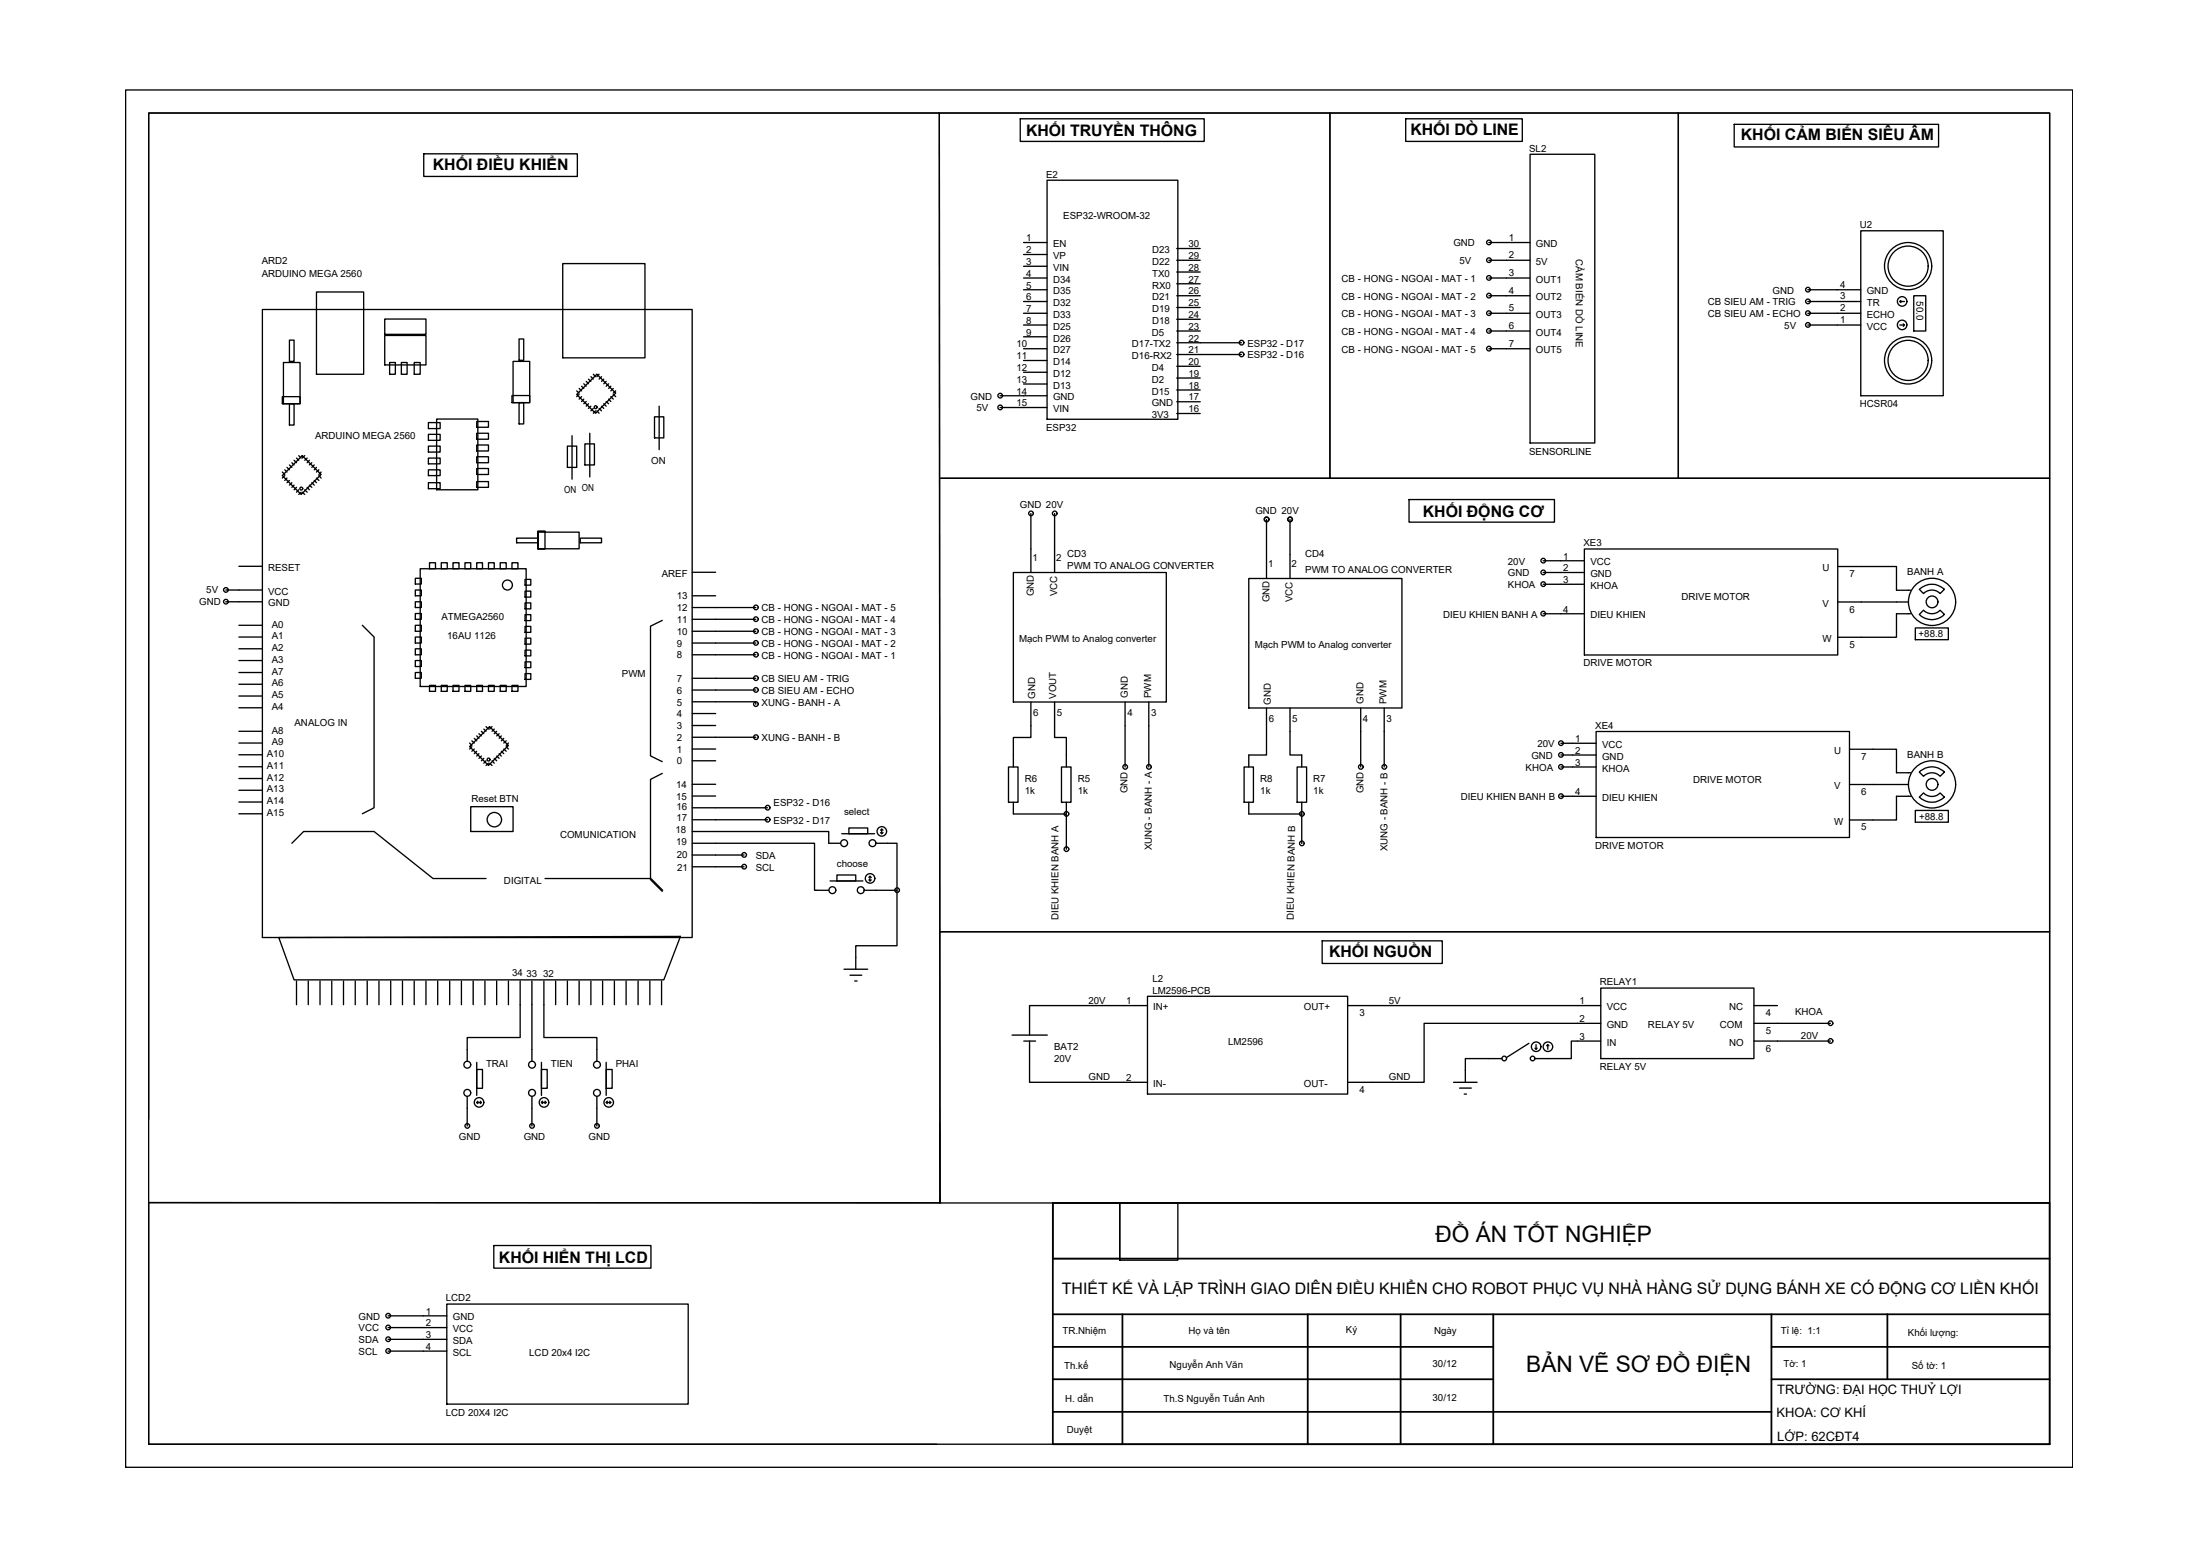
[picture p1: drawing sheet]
<svg xmlns="http://www.w3.org/2000/svg" width="420mm" height="297mm" viewBox="0 0 420 297" stroke-linecap="round" stroke-linejoin="round" font-family="sans-serif">
<!-- layer: 0 -->
<g fill="none" stroke="#000" stroke-width=".25">
<path d="M24 17.2h371.8v262.9h-371.8zM28.4 21.6h363v254.1h-363zM80.9 29.4h29.4v4.3h-29.4zM194.8 22.7h35.2v4.3h-35.2zM200 34.4h24.9v45.6h-24.9zM254 21.6h66.5v69.7h-66.5zM268.5 22.7h22.2v4.3h-22.2zM292.2 29.4h12.4v55.2h-12.4zM320.5 21.6h70.9v69.7h-70.9zM331.2 23.7h39v4.4h-39zM50.1 59.1h82.1v119.9h-82.1zM60.4 55.7h9.1v15.7h-9.1z"/>
<path d="M107.5 50.3h15.7v18h-15.7zM195.5 53.1h4.5M195.5 59.8h4.5M195.5 57.6h4.5M195.5 55.3h4.5M195.5 46.3h4.5M195.5 48.6h4.5M195.5 50.8h4.5M224.7 56.5h4.5M224.7 49.7h4.5M224.7 47.4h4.5M224.7 51.9h4.5"/>
<path d="M224.7 54.2h4.5M224.7 58.7h4.5M284.3 53.1h7.9M284.3 56.5h7.9M284.3 59.8h7.9M284.3 49.7h7.9M284.3 46.3h7.9M345.3 59.8h10.1M345.3 57.6h10.1M345.3 55.3h10.1M355.4 44.1h15.7v31.5h-15.7zM362.8 57.6h.9"/>
<path d="M363 57.3l-.2 .3 .2 .2M365.5 56.5h2.3v6.7h-2.3zM53.9 75.7h3.4v1.4h-3.4zM54.1 69.2h3.2v7.9h-3.2zM55.3 64.9h.9v4.1h-.9zM55.3 77.1h.9v4h-.9zM73.5 64h7.9v5.7h-7.9zM73.5 60.9h7.9v2.9h-7.9zM74.4 69.2h1.1v2.2h-1.1zM76.7 69.2h1.1v2.2h-1.1zM79.1 69.2h1.1v2.2h-1.1zM83.4 80h7.9v13.5h-7.9z"/>
<path d="M97.8 75.5h3.4v1.4h-3.4zM98 69h3.2v7.9h-3.2zM99.1 64.7h.9v4.1h-.9zM99.1 76.9h.9v4h-.9zM110.1 75.3l3.9-3.9 3.6 3.6-3.9 3.9zM110.1 74.6l.5 .4M110.6 74.2l.5 .4M110.6 75.3l-.5 .4M111.1 73.7l.4 .5M111.1 75.7l-.5 .5M111.5 73.3l.5 .4M111.5 76.2l-.4 .5"/>
<path d="M112 72.8l.4 .5M112 76.7l-.5 .4M112.4 72.4l.4 .4M112.4 77.1l-.4 .4M112.8 71.9l.5 .5M112.8 77.5l-.4 .5M113.3 71.4l.4 .5M113.3 78l-.5 .4M113.7 78.4l-.4 .5M114 78.4l.4 .5M114.4 78l.5 .4M114.4 71.4l-.4 .5"/>
<path d="M114.9 77.5l.4 .5M114.9 71.9l-.5 .5M115.3 77.1l.5 .4M115.3 72.4l-.4 .4M115.8 76.7l.4 .4M115.8 72.8l-.5 .5M116.2 76.2l.5 .5M116.2 73.3l-.4 .4M116.7 75.7l.4 .5M116.7 73.7l-.5 .5M117.1 75.3l.5 .4M117.1 74.2l-.4 .4"/>
<path d="M117.6 74.6l-.5 .4M125 79.6h1.8v4h-1.8zM125.9 77.5v8.3M191 77.8h9M191 75.6h9M195.5 66.6h4.5M195.5 62h4.5M195.5 64.3h4.5M195.5 68.8h4.5M195.5 71.1h4.5M195.5 73.3h4.5M224.7 65.4h12.4"/>
<path d="M224.7 67.7h12.4M224.7 63.2h4.5M224.7 60.9h4.5M224.7 69.9h4.5M224.7 72.2h4.5M224.7 74.5h4.5M224.7 76.7h4.5M224.7 78.9h4.5M284.3 63.2h7.9M284.3 66.6h7.9M345.3 62h10.1M362.8 62h.9"/>
<path d="M363.5 61.8l.2 .2-.2 .3M53.9 90.1l.5 .5M54.4 89.7l.4 .4M54.4 90.8l-.5 .5M54.8 89.2l.5 .5M54.8 91.3l-.4 .4M55.3 88.8l.4 .4M55.3 91.7l-.5 .4M55.7 88.3l.5 .5M55.7 92.1l-.4 .5M56.2 87.9l.4 .4M56.2 92.6l-.5 .4"/>
<path d="M56.6 87.4l.5 .5M56.6 93l-.4 .5M57.1 87l.4 .4M57.1 93.5l-.5 .5M57.5 94l-.4 .4M57.7 87l3.6 3.6-3.8 3.8-3.6-3.6zM57.7 94l.5 .4M58.2 93.5l.5 .5M58.2 87l-.5 .4M58.7 93l.4 .5M58.7 87.4l-.5 .5M59.1 92.6l.4 .4"/>
<path d="M59.1 87.9l-.4 .4M59.5 92.1l.5 .5M59.5 88.3l-.4 .5M60 91.7l.4 .4M60 88.8l-.5 .4M60.4 91.3l.5 .4M60.4 89.2l-.4 .5M60.9 90.8l.4 .5M60.9 89.7l-.5 .4M61.3 90.1l-.4 .5M81.8 80.7h2.3v1.1h-2.3zM81.8 82.9h2.3v1.2h-2.3z"/>
<path d="M81.8 85.2h2.3v1.1h-2.3zM81.8 87.4h2.3v1.1h-2.3zM81.8 89.7h2.3v1.1h-2.3zM81.8 92.1h2.3v1.2h-2.3zM91 80.5h2.3v1.1h-2.3zM91 82.7h2.3v1.1h-2.3zM91 84.9h2.3v1.2h-2.3zM91 87.2h2.3v1.1h-2.3zM91 89.4h2.3v1.2h-2.3zM91 91.9h2.3v1.1h-2.3zM108.4 85.2h1.7v4h-1.7zM109.2 83.2v8.3"/>
<path d="M111.7 84.7h1.8v4.1h-1.8zM112.6 82.7v8.3M179.4 91.3h212v86.6h-211.9zM179.4 91.3v-69.7h74.6v69.7h-74.3M196.9 98v11.3M201.4 98v11.3M241.9 99.2v11.2M246.4 99.2v11.2M269.1 95.4h27.8v4.3h-27.8zM43.1 112.6h7M43.1 114.9h7M45.6 119.4h4.5"/>
<path d="M45.6 108.1h4.5M69.2 119.4l2.2 2.2v32.6l-2.2 1.1M79.3 110.4h1.2v1.1h-1.2zM79.3 112.6h1.2v1.1h-1.2zM79.3 114.9h1.2v1.1h-1.2zM79.3 117.1h1.2v1.1h-1.2zM79.3 119.4h1.2v1.1h-1.2zM80.2 108.6h20.3v22.4h-20.3zM82 107.4h1.2v1.2h-1.2zM84.3 107.4h1.1v1.2h-1.1zM86.5 107.4h1.2v1.2h-1.2zM88.8 107.4h1.1v1.2h-1.1z"/>
<path d="M91 107.4h1.1v1.2h-1.1zM93.3 107.4h1.1v1.2h-1.1zM95.5 107.4h1.2v1.2h-1.2zM97.8 107.4h1.1v1.2h-1.1zM98.7 102.7h4v.9h-4zM100.3 110.6h1.1v1.1h-1.1zM100.3 112.8h1.1v1.2h-1.1zM100.3 115.1h1.1v1.1h-1.1zM100.3 117.3h1.1v1.2h-1.1zM100.3 119.6h1.1v1.1h-1.1zM102.7 101.4h1.4v3.4h-1.4v-3.2h7.9v3.2h-7.9zM110.8 102.7h4.1v.9h-4.1z"/>
<path d="M126.5 118.4l-2.3 1.1v24.8l2.3 1.1M132.2 118.2h12.1M132.2 116h12.1M132.2 113.7h4.5M132.2 109.2h4.5M193.5 109.3h29.2v24.7h-29.2zM238.5 110.4h29.2v24.8h-29.2zM294.7 109.3h7.9M294.7 107h7.9M294.7 111.5h7.9M294.7 117.2h7.9M302.6 104.8h48.4v20.2h-48.4z"/>
<path d="M351 108.1h11.2v4.6h2.7M351 114.9h13.4M364.9 117.2h-2.7v4.5h-11.2M365.8 119.9h6.3v2.2h-6.3zM366.6 117.3l.8-.8a2.2 2.2 0 0 0 3.1 0l.8 .8a3.3 3.3 0 0 1-4.7 0zM366.6 112.5a3.4 3.4 0 0 1 4.7 0l-.8 .8a2.2 2.2 0 0 0-3.1 0zM45.6 139.6h4.5M45.6 128.4h4.5M45.6 130.6h4.5M45.6 132.9h4.5M45.6 135.1h4.5M45.6 126.1h4.5"/>
<path d="M45.6 123.9h4.5M45.6 121.6h4.5M79.3 121.6h1.2v1.2h-1.2zM79.3 123.9h1.2v1.1h-1.2zM79.3 126.1h1.2v1.1h-1.2zM79.3 128.4h1.2v1.1h-1.2zM82 130.8h1.2v1.2h-1.2zM84.3 130.8h1.1v1.2h-1.1zM86.5 130.8h1.2v1.2h-1.2zM88.8 130.8h1.1v1.2h-1.1zM91 130.8h1.1v1.2h-1.1zM91.9 139.6l.5 .5"/>
<path d="M92.4 139.2l.4 .4M92.8 138.7l.5 .5M93.3 130.8h1.1v1.2h-1.1zM93.5 138.7l3.6 3.6-3.8 3.8-3.6-3.6zM94 138.7l-.5 .5M94.4 139.2l-.4 .4M94.9 139.6l-.5 .5M95.5 130.8h1.2v1.2h-1.2zM97.8 130.8h1.1v1.2h-1.1zM100.3 121.8h1.1v1.2h-1.1zM100.3 124.1h1.1v1.1h-1.1zM100.3 126.4h1.1v1.1h-1.1z"/>
<path d="M100.3 128.6h1.1v1.1h-1.1zM132.2 134h12.1v.4M132.2 131.7h12.1M132.2 129.5h12.1M132.2 125h12.1M132.2 122.8h12.1M132.2 120.5h12.1M132.2 138.5h4.5M132.2 136.2h4.5M196.9 134v6.8h-3.4v5.6M201.4 134v6.8h2.3v5.6M214.9 134v12.4"/>
<path d="M219.4 134v12.4M241.9 135.2v8.9h-3.4v2.3M246.4 135.2v8.9h2.2v2.3M259.9 135.2v11.2M264.4 135.2v11.2M304.8 139.6h48.4v20.3h-48.4zM45.6 155.3h4.5M45.6 153.1h4.5M45.6 150.9h4.5M45.6 148.6h4.5M45.6 146.4h4.5M45.6 144.1h4.5"/>
<path d="M45.6 141.8h4.5M89.7 141.8l.4 .5M89.9 154h8.1v4.7h-8.1zM90.1 141.4l.5 .4M90.1 142.5l-.4 .5M90.6 141l.4 .4M90.6 143l-.5 .4M91 140.5l.5 .5M91 143.4l-.4 .5M91.5 140.1l.4 .4M91.5 143.9l-.5 .4M91.9 144.3l-.4 .5"/>
<path d="M92.4 144.8l-.5 .4M92.8 145.2l-.4 .5M93.3 145.7l-.5 .4M93.5 145.7l.5 .4M94 145.2l.4 .5M94.4 144.8l.5 .4M94.9 144.3l.4 .5M95.3 143.9l.4 .4M95.3 140.1l-.4 .4M95.7 143.4l.5 .5M95.7 140.5l-.4 .5M96.2 143l.5 .4"/>
<path d="M96.2 141l-.5 .4M96.7 142.5l.4 .5M96.7 141.4l-.5 .4M97.1 141.8l-.4 .5M126.5 147.6l-2.3 1.2v19.1l2.3 2.3M132.2 158.7h26.1v2.3h2.2M132.2 140.7h12.1M132.2 156.5h14.4M132.2 154.2h14.4M132.2 152h4.5M132.2 149.7h4.5M132.2 145.2h4.5"/>
<path d="M132.2 143h4.5M160.8 159.2h6.2M162.1 158.1h3.6v1.1h-3.6zM168.2 158.5l.2-.2 .2 .2M168.4 158.3v.9l-.2-.3M168.6 158.9l-.2 .3M192.6 146.4h1.8v6.7h-1.8zM193.5 153.1v2.3h10.2v6.7M202.7 146.4h1.8v6.7h-1.8zM203.7 153.1v2.3M237.6 146.4h1.8v6.7h-1.8zM238.5 153.1v2.3h10.1v5.6"/>
<path d="M247.7 146.4h1.8v6.7h-1.8zM248.6 153.1v2.3M298.1 141.9h6.7M298.1 144.1h6.7M298.1 146.4h6.7M298.1 152h6.7M353.2 143h9v4.5h2.7M353.2 149.8h11.2M364.9 152h-2.7v4.5h-9M365.8 154.7h6.3v2.3h-6.3zM366.6 152.2l.8-.8a2.2 2.2 0 0 0 3.1 0l.8 .8a3.4 3.4 0 0 1-4.7 0zM366.6 147.4a3.3 3.3 0 0 1 4.7 0l-.8 .8a2.2 2.2 0 0 0-3.1 0z"/>
<path d="M53.2 179l76.7-.2-3.1 8.3h-70.6zM55.7 161l2.3-2.3h13.4l11.3 9h10.1M104.1 167.7h20.2l2.3 2.3M132.2 161h23.4v9h2.7M132.2 163.2h9.9M132.2 165.5h9.9M158.5 168.2h6.3M159.8 167h3.6v1.2h-3.6zM165 170h6.3v10.5h-7.9v4.5M165.9 167.5l.2-.2 .3 .2M166.1 167.3v.9l-.2-.2M166.4 168l-.3 .2"/>
<path d="M167.3 161h4v9M179.5 177.9h211.9v51.7h-211.9zM252.5 179.6h22.9v4.3h-22.9zM56.6 187.3v4.5M58.9 187.3v4.5M61.1 187.3v4.5M63.4 187.3v4.5M65.6 187.3v4.5M67.8 187.3v4.5M70.1 187.3v4.5M72.4 187.3v4.5M74.6 187.3v4.5"/>
<path d="M76.9 187.3v4.5M79.1 187.3v4.5M81.4 187.3v4.5M83.6 187.3v4.5M85.9 187.3v4.5M88.1 187.3v4.5M90.4 187.3v4.5M92.6 187.3v4.5M94.9 187.3v4.5M97.1 187.3v4.5M99.3 187.3v10.8h-10.1v4.5M101.6 187.3v15.3"/>
<path d="M103.9 187.3v10.8h10.1v4.5M106.1 187.3v4.5M108.4 187.3v4.5M110.6 187.3v4.5M112.8 187.3v4.5M115.1 187.3v4.5M117.3 187.3v4.5M119.6 187.3v4.5M121.9 187.3v4.5M124.1 187.3v4.5M126.4 187.3v4.5M161.2 185h4.5"/>
<path d="M162.3 186.2h2.3M163.2 187.3h.5M193.3 197.6h6.7M195.5 198.7h2.3M196.6 198.7v7.9h22.5M219.1 192h-22.5v5.6M219.1 190.2h38.3v18.7h-38.3zM257.4 192h48.3M292 199.2l-4.3 2.7M293.4 199.4v.9M295.4 199.6l.2-.2 .2 .2M295.6 199.4v.9"/>
<path d="M305.7 195.4h-33.7v11.2h-14.6M305.7 198.7h-5.6v3.4h-7M305.7 188.6h29.3v13.5h-29.3zM335 192h4.5M335 198.7h14.6M335 195.4h14.6M28.4 213.7v-192.1h151l.1 208h-151.1M89.2 209.3v5.7M91 204.2h1.1v3.6h-1.1zM91 202.8v6.3M91 210.5l.3 .2M91.3 210.2l-.3 .3h.9"/>
<path d="M91.7 210.2l.2 .3-.2 .2M101.6 209.3v5.7M103.4 204.2h1.1v3.6h-1.1zM103.4 202.8v6.3M103.4 210.5l.2 .2M103.6 210.2l-.2 .3h.9M104.1 210.2l.2 .3-.2 .2M114 209.3v5.7M115.8 204.2h1.1v3.6h-1.1zM115.8 202.8v6.3M115.8 210.5l.2 .2M116 210.2l-.2 .3h.9"/>
<path d="M116.4 210.2l.3 .3-.3 .2M179.5 214.2v15.4h-151.1v46.1h150.5M277.6 206.6h4.5M278.8 207.7h2.2M279.6 208.9h.5M286.8 202.1h-6.9v4.5M293.1 200.1l.3 .2 .2-.2M94.3 237.8h30v4.3h-30zM201.1 229.6h12.8v10.7h-12.8zM213.9 229.6h11v11h-11zM74.1 251.2h11.2M74.1 253.4h11.2"/>
<path d="M74.1 255.7h11.2M74.1 257.9h11.2M85.3 248.9h46.1v19.1h-46.1z"/>
<circle cx="284.4" cy="53.1" r=".44"/>
<circle cx="284.4" cy="59.8" r=".44"/>
<circle cx="284.4" cy="46.3" r=".44"/>
<circle cx="284.4" cy="49.7" r=".44"/>
<circle cx="284.4" cy="56.4" r=".44"/>
<circle cx="345.3" cy="57.5" r=".44"/>
<circle cx="345.3" cy="59.8" r=".44"/>
<circle cx="345.3" cy="55.3" r=".44"/>
<circle cx="363.3" cy="57.5" r=".91"/>
<circle cx="364.4" cy="50.8" r="4.5"/>
<circle cx="364.4" cy="50.8" r="3.8"/>
<circle cx="113.8" cy="77.7" r=".28"/>
<circle cx="191" cy="77.8" r=".44"/>
<circle cx="191" cy="75.5" r=".44"/>
<circle cx="237.1" cy="65.4" r=".44"/>
<circle cx="237.1" cy="67.7" r=".44"/>
<circle cx="284.4" cy="63.2" r=".44"/>
<circle cx="284.4" cy="66.6" r=".44"/>
<circle cx="345.3" cy="62" r=".44"/>
<circle cx="363.3" cy="62" r=".91"/>
<circle cx="364.4" cy="68.8" r="4.5"/>
<circle cx="364.4" cy="68.8" r="3.8"/>
<circle cx="57.5" cy="93.3" r=".28"/>
<circle cx="196.9" cy="98" r=".44"/>
<circle cx="201.4" cy="98" r=".44"/>
<circle cx="241.9" cy="99.2" r=".44"/>
<circle cx="246.4" cy="99.2" r=".44"/>
<circle cx="43.1" cy="114.9" r=".44"/>
<circle cx="43.1" cy="112.6" r=".44"/>
<circle cx="96.9" cy="111.7" r=".95"/>
<circle cx="144.4" cy="116" r=".44"/>
<circle cx="144.4" cy="118.2" r=".44"/>
<circle cx="294.7" cy="107" r=".44"/>
<circle cx="294.7" cy="109.3" r=".44"/>
<circle cx="294.7" cy="111.5" r=".44"/>
<circle cx="294.7" cy="117.1" r=".44"/>
<circle cx="369" cy="114.9" r="4.5"/>
<circle cx="369" cy="114.9" r="1.12"/>
<circle cx="144.4" cy="129.5" r=".44"/>
<circle cx="144.4" cy="131.7" r=".44"/>
<circle cx="144.4" cy="120.5" r=".44"/>
<circle cx="144.4" cy="125" r=".44"/>
<circle cx="144.4" cy="122.7" r=".44"/>
<circle cx="144.4" cy="134.4" r=".44"/>
<circle cx="93.3" cy="145" r=".28"/>
<circle cx="94.4" cy="156.5" r="1.38"/>
<circle cx="144.4" cy="140.7" r=".44"/>
<circle cx="146.6" cy="156.5" r=".44"/>
<circle cx="146.6" cy="154.2" r=".44"/>
<circle cx="168.4" cy="158.7" r=".91"/>
<circle cx="203.7" cy="155.4" r=".44"/>
<circle cx="214.9" cy="146.4" r=".44"/>
<circle cx="219.4" cy="146.4" r=".44"/>
<circle cx="248.6" cy="155.4" r=".44"/>
<circle cx="259.9" cy="146.4" r=".44"/>
<circle cx="264.4" cy="146.4" r=".44"/>
<circle cx="298.1" cy="152" r=".44"/>
<circle cx="298.1" cy="146.4" r=".44"/>
<circle cx="298.1" cy="141.9" r=".44"/>
<circle cx="298.1" cy="144.1" r=".44"/>
<circle cx="369" cy="149.7" r="4.5"/>
<circle cx="369" cy="149.7" r="1.12"/>
<circle cx="142.1" cy="165.4" r=".44"/>
<circle cx="142.1" cy="163.2" r=".44"/>
<circle cx="159" cy="169.9" r=".66"/>
<circle cx="161.2" cy="161" r=".66"/>
<circle cx="164.4" cy="169.9" r=".66"/>
<circle cx="166.2" cy="167.7" r=".91"/>
<circle cx="166.6" cy="161" r=".66"/>
<circle cx="171.3" cy="169.9" r=".44"/>
<circle cx="203.7" cy="162.1" r=".44"/>
<circle cx="248.6" cy="161" r=".44"/>
<circle cx="293.4" cy="199.8" r=".91"/>
<circle cx="295.6" cy="199.8" r=".91"/>
<circle cx="349.6" cy="198.7" r=".44"/>
<circle cx="349.6" cy="195.3" r=".44"/>
<circle cx="89.2" cy="214.9" r=".44"/>
<circle cx="89.2" cy="203.2" r=".66"/>
<circle cx="89.2" cy="208.6" r=".66"/>
<circle cx="91.5" cy="210.4" r=".91"/>
<circle cx="101.6" cy="214.9" r=".44"/>
<circle cx="101.6" cy="203.2" r=".66"/>
<circle cx="101.6" cy="208.6" r=".66"/>
<circle cx="103.9" cy="210.4" r=".91"/>
<circle cx="114" cy="214.9" r=".44"/>
<circle cx="114" cy="203.2" r=".66"/>
<circle cx="114" cy="208.6" r=".66"/>
<circle cx="116.3" cy="210.4" r=".91"/>
<circle cx="287.3" cy="202.1" r=".44"/>
<circle cx="292.7" cy="202.1" r=".44"/>
<circle cx="74.1" cy="251.2" r=".44"/>
<circle cx="74.1" cy="253.4" r=".44"/>
<circle cx="74.1" cy="257.9" r=".44"/>
<circle cx="74.1" cy="255.7" r=".44"/>
</g>
<!-- layer: KHUNGTEN -->
<g fill="none" stroke="#000" stroke-width=".34">
<path d="M201.1 229.6h190.3v46.1h-190.3zM201.1 240.3h190.3M201.1 250.9h190.3M201.1 257.1h84.1M214.4 250.9v24.8M249.8 250.9v24.8M267.5 250.9v24.8M285.2 250.9v24.8M338.3 257.1h53.1M338.3 250.9v24.8M360.5 250.9v12.4M201.1 263.3h84.1"/>
<path d="M201.1 269.5h137.2M338.3 263.3h53.1"/>
</g>
<g font-size="4.3">
<text x="274.1" y="237.1">ĐỒ ÁN TỐT NGHIỆP</text>
<text x="291.5" y="261.9">BẢN VẼ SƠ ĐỒ ĐIỆN</text>
</g>
<g font-size="3">
<text x="195.9" y="25.9">KHỐI TRUYỀN THÔNG</text>
<text x="269.4" y="25.9">KHỐI DÒ LINE</text>
<text x="332.5" y="26.8">KHỐI CẢM BIẾN SIÊU ÂM</text>
<text x="82.7" y="32.5">KHỐI ĐIỀU KHIỂN</text>
<text x="271.7" y="98.7">KHỐI ĐỘNG CƠ</text>
<text x="253.8" y="182.7">KHỐI NGUỒN</text>
<text x="95.3" y="241.2">KHỐI HIỂN THỊ LCD</text>
<text x="202.8" y="247">THIẾT KẾ VÀ LẬP TRÌNH GIAO DIÊN ĐIỀU KHIỂN CHO ROBOT PHỤC VỤ NHÀ HÀNG SỬ DỤNG BÁNH XE CÓ ĐỘNG CƠ LIỀN KHỐI</text>
</g>
<g font-size="2.5">
<text x="339.4" y="266.1">TRƯỜNG: ĐẠI HỌC THUỶ LỢI</text>
<text x="339.3" y="270.6">KHOA: CƠ KHÍ</text>
<text x="339.4" y="275.2">LỚP: 62CĐT4</text>
</g>
<g font-size="1.9">
<text x="292" y="28.9">SL2</text>
<text x="199.8" y="33.9">E2</text>
<text x="203.1" y="41.9">ESP32-WROOM-32</text>
<text x="195.9" y="46.1">1</text>
<text x="201.1" y="47.2">EN</text>
<text x="227" y="47.2">30</text>
<text x="277.6" y="47">GND</text>
<text x="288.1" y="46">1</text>
<text x="293.3" y="47.2">GND</text>
<text x="355.2" y="43.5">U2</text>
<text x="50" y="50.5">ARD2</text>
<text x="50" y="52.8">ARDUINO MEGA 2560</text>
<text x="195.9" y="48.3">2</text>
<text x="195.9" y="50.6">3</text>
<text x="195.9" y="52.9">4</text>
<text x="201.1" y="49.5">VP</text>
<text x="201.1" y="51.7">VIN</text>
<text x="201.1" y="54">D34</text>
<text x="220" y="48.3">D23</text>
<text x="220" y="50.6">D22</text>
<text x="220" y="52.9">TX0</text>
<text x="227" y="49.5">29</text>
<text x="227" y="51.7">28</text>
<text x="227" y="54">27</text>
<text x="256.2" y="53.8">CB - HONG - NGOAI - MAT - 1</text>
<text x="278.7" y="50.4">5V</text>
<text x="288.1" y="49.3">2</text>
<text x="288.1" y="52.7">3</text>
<text x="293.3" y="50.6">5V</text>
<text x="293.3" y="54">OUT1</text>
<text x="301" y="49.5" transform="rotate(90 301 49.5)">CẢM BIẾN DÒ LINE</text>
<text x="195.9" y="55.1">5</text>
<text x="195.9" y="57.3">6</text>
<text x="195.9" y="59.6">7</text>
<text x="201.1" y="56.2">D35</text>
<text x="201.1" y="58.4">D32</text>
<text x="220" y="55.1">RX0</text>
<text x="220" y="57.3">D21</text>
<text x="220" y="59.6">D19</text>
<text x="227" y="56.2">26</text>
<text x="227" y="58.4">25</text>
<text x="256.2" y="57.2">CB - HONG - NGOAI - MAT - 2</text>
<text x="288.1" y="56.1">4</text>
<text x="288.1" y="59.5">5</text>
<text x="293.3" y="57.3">OUT2</text>
<text x="326.2" y="58.3">CB SIEU AM - TRIG</text>
<text x="338.5" y="56">GND</text>
<text x="351.4" y="57.1">3</text>
<text x="351.4" y="59.4">2</text>
<text x="351.4" y="54.9">4</text>
<text x="356.5" y="58.4">TR</text>
<text x="356.5" y="56.2">GND</text>
<text x="366" y="57.5" transform="rotate(90 366 57.5)">50.0</text>
<text x="195.9" y="61.8">8</text>
<text x="195.9" y="64.1">9</text>
<text x="201.1" y="60.7">D33</text>
<text x="201.1" y="63">D25</text>
<text x="201.1" y="65.2">D26</text>
<text x="220" y="64.1">D5</text>
<text x="220" y="61.8">D18</text>
<text x="227" y="60.7">24</text>
<text x="227" y="63">23</text>
<text x="227" y="65.2">22</text>
<text x="256.2" y="60.5">CB - HONG - NGOAI - MAT - 3</text>
<text x="256.2" y="63.9">CB - HONG - NGOAI - MAT - 4</text>
<text x="288.1" y="62.9">6</text>
<text x="293.3" y="60.7">OUT3</text>
<text x="293.3" y="64.1">OUT4</text>
<text x="326.2" y="60.5">CB SIEU AM - ECHO</text>
<text x="340.8" y="62.8">5V</text>
<text x="351.4" y="61.6">1</text>
<text x="356.5" y="60.7">ECHO</text>
<text x="356.5" y="63">VCC</text>
<text x="194.1" y="66.3">10</text>
<text x="194.1" y="68.6">11</text>
<text x="194.1" y="70.9">12</text>
<text x="201.1" y="67.5">D27</text>
<text x="201.1" y="69.7">D14</text>
<text x="201.1" y="72">D12</text>
<text x="216.2" y="66.3">D17-TX2</text>
<text x="216.2" y="68.6">D16-RX2</text>
<text x="220" y="70.9">D4</text>
<text x="227" y="67.5">21</text>
<text x="227" y="69.7">20</text>
<text x="227" y="72">19</text>
<text x="238.2" y="66.2">ESP32 - D17</text>
<text x="238.2" y="68.4">ESP32 - D16</text>
<text x="256.2" y="67.3">CB - HONG - NGOAI - MAT - 5</text>
<text x="288.1" y="66.2">7</text>
<text x="293.3" y="67.5">OUT5</text>
<text x="185.4" y="76.3">GND</text>
<text x="194.1" y="73.1">13</text>
<text x="194.1" y="75.3">14</text>
<text x="194.1" y="77.6">15</text>
<text x="201.1" y="74.2">D13</text>
<text x="201.1" y="76.4">GND</text>
<text x="219.9" y="75.3">D15</text>
<text x="219.9" y="77.6">GND</text>
<text x="220" y="73.1">D2</text>
<text x="227" y="74.2">18</text>
<text x="227" y="76.4">17</text>
<text x="355.2" y="77.8">HCSR04</text>
<text x="60.2" y="83.7">ARDUINO MEGA 2560</text>
<text x="186.5" y="78.5">5V</text>
<text x="199.8" y="82.2">ESP32</text>
<text x="201.1" y="78.7">VIN</text>
<text x="219.9" y="79.8">3V3</text>
<text x="227" y="78.7">16</text>
<text x="124.4" y="88.5">ON</text>
<text x="292" y="86.8">SENSORLINE</text>
<text x="107.7" y="94.2">ON</text>
<text x="111.1" y="93.7">ON</text>
<text x="194.8" y="96.9">GND 20V</text>
<text x="239.8" y="98">GND 20V</text>
<text x="197.2" y="107">1</text>
<text x="201.7" y="107">2</text>
<text x="203.8" y="106.2">CD3</text>
<text x="249.3" y="106.2">CD4</text>
<text x="288" y="107.8">20V</text>
<text x="298.6" y="106.8">1</text>
<text x="302.4" y="104.3">XE3</text>
<text x="303.7" y="107.9">VCC</text>
<text x="39.4" y="113.1">5V</text>
<text x="51.2" y="109">RESET</text>
<text x="51.2" y="113.5">VCC</text>
<text x="126.4" y="110.1">AREF</text>
<text x="197.5" y="113.9" transform="rotate(-90 197.5 113.9)">GND</text>
<text x="201.9" y="113.9" transform="rotate(-90 201.9 113.9)">VCC</text>
<text x="203.8" y="108.6">PWM TO ANALOG CONVERTER</text>
<text x="242.2" y="108.1">1</text>
<text x="246.7" y="108.1">2</text>
<text x="249.3" y="109.3">PWM TO ANALOG CONVERTER</text>
<text x="288" y="110">GND</text>
<text x="288" y="112.3">KHOA</text>
<text x="298.6" y="109.1">2</text>
<text x="298.6" y="111.3">3</text>
<text x="303.7" y="110.2">GND</text>
<text x="303.7" y="112.4">KHOA</text>
<text x="348.1" y="109.1">U</text>
<text x="353.2" y="110.2">7</text>
<text x="364.3" y="109.8">BANH A</text>
<text x="38" y="115.6">GND</text>
<text x="51.2" y="115.8">GND</text>
<text x="51.9" y="119.8">A0</text>
<text x="84.3" y="118.3">ATMEGA2560</text>
<text x="129.3" y="118.9">11</text>
<text x="129.3" y="116.7">12</text>
<text x="129.3" y="114.4">13</text>
<text x="145.4" y="118.9">CB - HONG - NGOAI - MAT - 4</text>
<text x="145.4" y="116.7">CB - HONG - NGOAI - MAT - 5</text>
<text x="242.5" y="115" transform="rotate(-90 242.5 115)">GND</text>
<text x="246.9" y="115" transform="rotate(-90 246.9 115)">VCC</text>
<text x="275.6" y="117.9">DIEU KHIEN BANH A</text>
<text x="298.6" y="117">4</text>
<text x="303.7" y="118.1">DIEU KHIEN</text>
<text x="321.1" y="114.6">DRIVE MOTOR</text>
<text x="348.1" y="115.8">V</text>
<text x="353.2" y="117">6</text>
<text x="51.9" y="124.3">A2</text>
<text x="51.9" y="122">A1</text>
<text x="85.4" y="122">16AU 1126</text>
<text x="129.3" y="125.7">8</text>
<text x="129.3" y="123.4">9</text>
<text x="129.3" y="121.2">10</text>
<text x="145.4" y="125.7">CB - HONG - NGOAI - MAT - 1</text>
<text x="145.4" y="123.5">CB - HONG - NGOAI - MAT - 2</text>
<text x="145.4" y="121.2">CB - HONG - NGOAI - MAT - 3</text>
<text x="194.6" y="122.5">Mạch PWM to Analog converter</text>
<text x="239.6" y="123.7">Mạch PWM to Analog converter</text>
<text x="348.1" y="122.5">W</text>
<text x="353.2" y="123.7">5</text>
<text x="366.4" y="121.7">+88.8</text>
<text x="51.9" y="128.8">A7</text>
<text x="51.9" y="131">A6</text>
<text x="51.9" y="126.5">A3</text>
<text x="118.8" y="129.2">PWM</text>
<text x="129.3" y="130.2">7</text>
<text x="145.4" y="130.2">CB SIEU AM - TRIG</text>
<text x="302.4" y="127.2">DRIVE MOTOR</text>
<text x="51.9" y="133.3">A5</text>
<text x="51.9" y="135.5">A4</text>
<text x="129.3" y="136.9">4</text>
<text x="129.3" y="134.7">5</text>
<text x="129.3" y="132.4">6</text>
<text x="145.4" y="134.7">XUNG - BANH - A</text>
<text x="145.4" y="132.4">CB SIEU AM - ECHO</text>
<text x="197.3" y="136.6">6</text>
<text x="197.7" y="133.4" transform="rotate(-90 197.7 133.4)">GND</text>
<text x="201.7" y="133.4" transform="rotate(-90 201.7 133.4)">VOUT</text>
<text x="201.8" y="136.6">5</text>
<text x="215.3" y="136.6">4</text>
<text x="215.4" y="133.3" transform="rotate(-90 215.4 133.3)">GND</text>
<text x="219.8" y="136.6">3</text>
<text x="219.9" y="133.3" transform="rotate(-90 219.9 133.3)">PWM</text>
<text x="242.3" y="137.7">6</text>
<text x="242.7" y="134.6" transform="rotate(-90 242.7 134.6)">GND</text>
<text x="246.8" y="137.7">5</text>
<text x="260.3" y="137.7">4</text>
<text x="260.4" y="134.4" transform="rotate(-90 260.4 134.4)">GND</text>
<text x="264.8" y="137.7">3</text>
<text x="264.8" y="134.4" transform="rotate(-90 264.8 134.4)">PWM</text>
<text x="51.9" y="142.3">A9</text>
<text x="51.9" y="140">A8</text>
<text x="56.2" y="138.5">ANALOG IN</text>
<text x="129.3" y="143.7">1</text>
<text x="129.3" y="141.4">2</text>
<text x="129.3" y="139.2">3</text>
<text x="145.4" y="141.5">XUNG - BANH - B</text>
<text x="293.6" y="142.6">20V</text>
<text x="300.8" y="141.7">1</text>
<text x="300.8" y="143.9">2</text>
<text x="304.7" y="139.1">XE4</text>
<text x="306" y="142.8">VCC</text>
<text x="350.3" y="143.9">U</text>
<text x="51" y="149">A12</text>
<text x="51" y="146.8">A11</text>
<text x="51" y="144.5">A10</text>
<text x="129.3" y="145.9">0</text>
<text x="195.7" y="149.3">R6</text>
<text x="205.9" y="149.3">R5</text>
<text x="240.7" y="149.3">R8</text>
<text x="250.8" y="149.3">R7</text>
<text x="291.4" y="147.1">KHOA</text>
<text x="292.5" y="144.9">GND</text>
<text x="300.8" y="146.2">3</text>
<text x="306" y="145.1">GND</text>
<text x="306" y="147.3">KHOA</text>
<text x="323.4" y="149.4">DRIVE MOTOR</text>
<text x="355.5" y="145.1">7</text>
<text x="364.3" y="144.7">BANH B</text>
<text x="51" y="155.8">A15</text>
<text x="51" y="153.5">A14</text>
<text x="51" y="151.3">A13</text>
<text x="90" y="153.1">Reset BTN</text>
<text x="129.1" y="152.7">15</text>
<text x="129.1" y="150.4">14</text>
<text x="129.2" y="154.6">16</text>
<text x="147.7" y="153.8">ESP32 - D16</text>
<text x="161.2" y="155.6">select</text>
<text x="195.7" y="151.6">1k</text>
<text x="205.9" y="151.6">1k</text>
<text x="215.3" y="151.5" transform="rotate(-90 215.3 151.5)">GND</text>
<text x="240.7" y="151.6">1k</text>
<text x="250.8" y="151.6">1k</text>
<text x="260.4" y="151.5" transform="rotate(-90 260.4 151.5)">GND</text>
<text x="279" y="152.7">DIEU KHIEN BANH B</text>
<text x="300.8" y="151.8">4</text>
<text x="306" y="152.9">DIEU KHIEN</text>
<text x="350.3" y="150.7">V</text>
<text x="355.5" y="151.8">6</text>
<text x="107" y="160">COMUNICATION</text>
<text x="129" y="159.1">18</text>
<text x="129.1" y="161.4">19</text>
<text x="129.2" y="156.8">17</text>
<text x="147.7" y="157.2">ESP32 - D17</text>
<text x="350.3" y="157.4">W</text>
<text x="355.5" y="158.5">5</text>
<text x="366.5" y="156.6">+88.8</text>
<text x="129.3" y="163.8">20</text>
<text x="129.3" y="166.3">21</text>
<text x="144.3" y="163.9">SDA</text>
<text x="144.3" y="166.2">SCL</text>
<text x="159.8" y="165.6">choose</text>
<text x="220" y="162.3" transform="rotate(-90 220 162.3)">XUNG - BANH - A</text>
<text x="265" y="162.5" transform="rotate(-90 265 162.5)">XUNG - BANH - B</text>
<text x="304.7" y="162.1">DRIVE MOTOR</text>
<text x="96.3" y="168.8">DIGITAL</text>
<text x="202.1" y="175.6" transform="rotate(-90 202.1 175.6)">DIEU KHIEN BANH A</text>
<text x="247.1" y="175.6" transform="rotate(-89 247.1 175.6)">DIEU KHIEN BANH B</text>
<text x="97.8" y="186.4">34</text>
<text x="100.6" y="186.5">33</text>
<text x="103.7" y="186.5">32</text>
<text x="207.9" y="191.6">20V</text>
<text x="215.1" y="191.8">1</text>
<text x="220.1" y="187.4">L2</text>
<text x="220.1" y="189.7">LM2596-PCB</text>
<text x="265.2" y="191.6">5V</text>
<text x="301.7" y="191.8">1</text>
<text x="305.5" y="188.1">RELAY1</text>
<text x="220.2" y="192.9">IN+</text>
<text x="249" y="192.9">OUT+</text>
<text x="259.6" y="194">3</text>
<text x="301.7" y="195.1">2</text>
<text x="306.9" y="192.9">VCC</text>
<text x="306.9" y="196.2">GND</text>
<text x="314.7" y="196.2">RELAY 5V</text>
<text x="328.5" y="196.2">COM</text>
<text x="330.2" y="192.9">NC</text>
<text x="337.2" y="194">4</text>
<text x="337.2" y="197.4">5</text>
<text x="342.8" y="193.8">KHOA</text>
<text x="92.8" y="203.7">TRAI</text>
<text x="105.2" y="203.7">TIEN</text>
<text x="117.6" y="203.7">PHAI</text>
<text x="201.3" y="200.5">BAT2</text>
<text x="201.3" y="202.8">20V</text>
<text x="234.6" y="199.4">LM2596</text>
<text x="301.7" y="198.5">3</text>
<text x="306.9" y="199.6">IN</text>
<text x="330.2" y="199.6">NO</text>
<text x="337.2" y="200.7">6</text>
<text x="343.9" y="198.3">20V</text>
<text x="207.9" y="206.2">GND</text>
<text x="215.1" y="206.4">2</text>
<text x="220.2" y="207.5">IN-</text>
<text x="249" y="207.5">OUT-</text>
<text x="259.6" y="208.6">4</text>
<text x="265.2" y="206.2">GND</text>
<text x="305.5" y="204.3">RELAY 5V</text>
<text x="87.7" y="217.7">GND</text>
<text x="100" y="217.7">GND</text>
<text x="112.4" y="217.7">GND</text>
<text x="68.5" y="251.9">GND</text>
<text x="81.3" y="250.9">1</text>
<text x="85.2" y="248.4">LCD2</text>
<text x="68.5" y="254.2">VCC</text>
<text x="68.5" y="256.4">SDA</text>
<text x="81.3" y="253.2">2</text>
<text x="81.3" y="255.5">3</text>
<text x="81.3" y="257.7">4</text>
<text x="86.5" y="252.1">GND</text>
<text x="86.5" y="254.3">VCC</text>
<text x="86.5" y="256.6">SDA</text>
<text x="202.9" y="254.7">TR.Nhiệm</text>
<text x="227" y="254.7">Họ và tên</text>
<text x="257" y="254.5">Ký</text>
<text x="273.9" y="254.7">Ngày</text>
<text x="340.1" y="254.7">Tỉ lệ: 1:1</text>
<text x="364.4" y="255">Khối lượng:</text>
<text x="68.5" y="258.6">SCL</text>
<text x="86.5" y="258.8">SCL</text>
<text x="101.1" y="258.8">LCD 20x4 I2C</text>
<text x="203.2" y="261.3">Th.kế</text>
<text x="223.4" y="261.2">Nguyễn Anh Văn</text>
<text x="273.6" y="261">30/12</text>
<text x="340.6" y="260.9">Tờ: 1</text>
<text x="365.1" y="261.3">Số tờ: 1</text>
<text x="203.4" y="267.6">H. dẫn</text>
<text x="222.2" y="267.7">Th.S Nguyễn Tuấn Anh</text>
<text x="273.6" y="267.4">30/12</text>
<text x="85.2" y="270.2">LCD 20X4 I2C</text>
<text x="203.7" y="273.5">Duyệt</text>
</g>
</svg>
